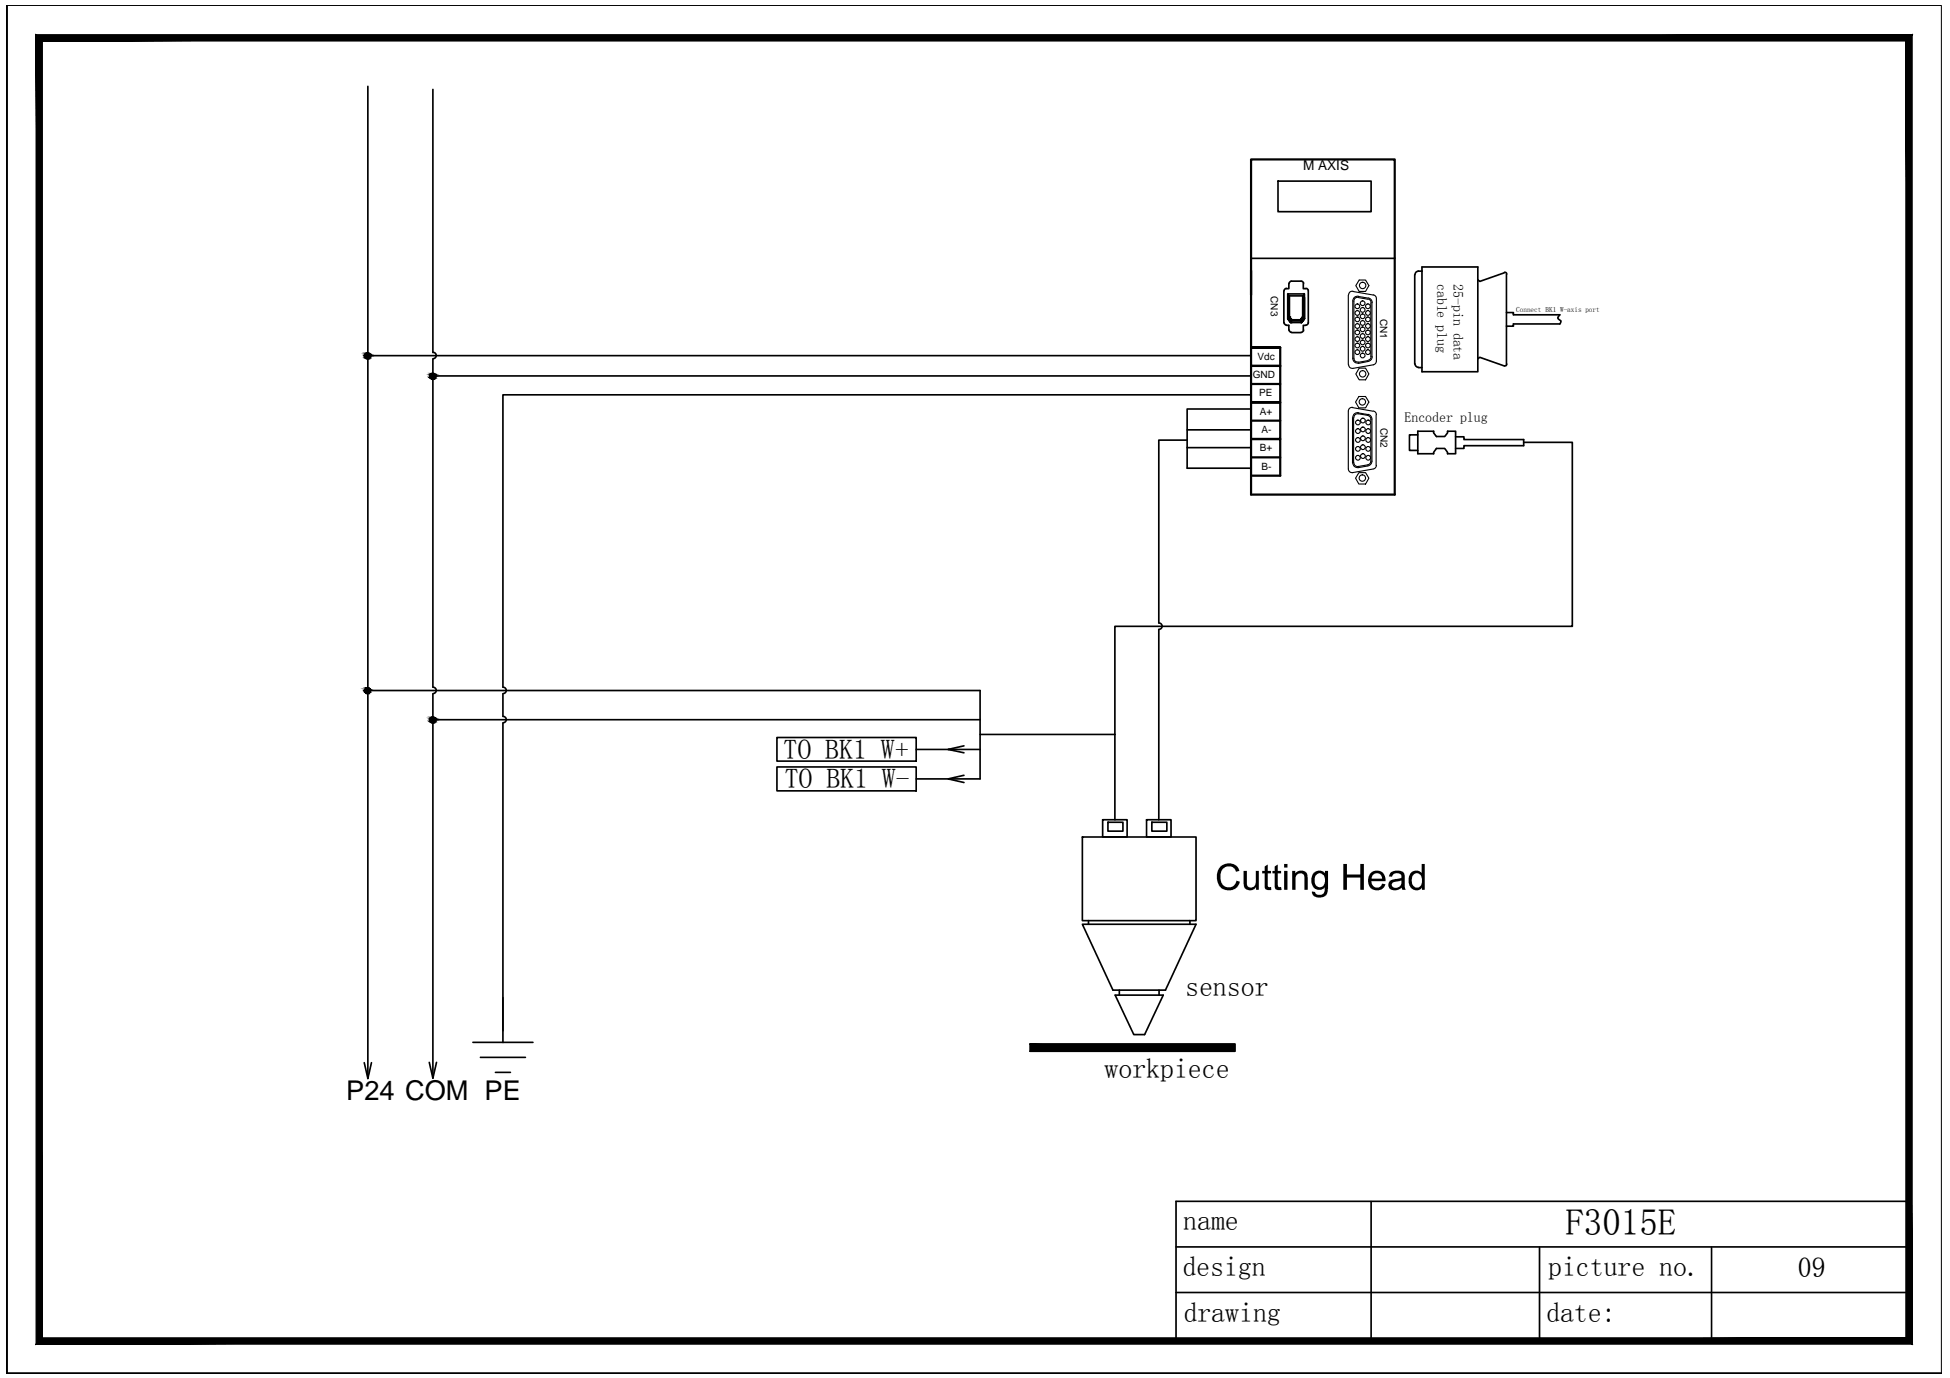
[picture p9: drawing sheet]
<svg xmlns="http://www.w3.org/2000/svg" width="297mm" height="210mm" viewBox="0 0 297 210" stroke-linecap="round" stroke-linejoin="round" font-family="sans-serif">
<!-- layer: 0 -->
<path d="M1 .8h294.7v208.4h-294.7z" fill="none" stroke="#000" stroke-width=".15"/>
<!-- layer: TEL_TITLE -->
<path d="M1 .8v208.4h294.7" fill="none" stroke="#000" stroke-width=".25"/>
<path d="M6.5 203.8l-1 1 284.8-1zM5.5 204.8l284.8-1 1 1zM290.3 6.3v197.5l1 1zM290.3 6.3l1-1v199.5zM6.5 6.3h283.8l1-1zM5.5 5.3h285.8l-284.8 1zM5.5 5.3l1 198.5v-197.5zM5.5 5.3l1 198.5-1 1z" fill="#000" stroke="#000" stroke-width=".15"/>
<!-- layer: 0 -->
<g fill="none" stroke="#000" stroke-width=".25">
<path d="M56 13.2v151.1M65.9 13.6v40.1M190.6 39.4h21.9M194.7 27.6h14.2v4.6h-14.2zM56 54.2h134.6M65.9 54.7l.1 50a.49 .49 0 0 1 .4 .5 .49 .49 0 0 1-.4 .4M65.9 57.3h124.7M66 53.7a.49 .49 0 0 1 .4 .5 .49 .49 0 0 1-.4 .4M195.6 44.3v4.9M195.6 49.2l.2 .3h.2M195.9 49.6h.4v.7M196 43.9l-.3 .2-.1 .2"/>
<path d="M196.2 44.8h2.5M196.3 43.2v.8h-.4M196.4 50.3l.1 .3h.2M196.4 45.1h2.1M196.7 50.7h1.5M196.7 42.8h1.5M196.7 42.8l-.3 .2v.2M198.2 42.8l.3 .2 .1 .2M198.5 43.2v.8h.4M198.6 50.3l-.1 .1-.3 .2M198.9 49.6h-.4v.7M198.9 43.9l.3 .2 .1 .2"/>
<path d="M199.3 44.3v4.9l-.1 .1-.3 .2M180.8 67h-4.3v27.9M180.8 65.5h9.8M180.8 68.2h9.8M190.6 60.1h-114v44.6a.49 .49 0 0 1 .5 .5 .49 .49 0 0 1-.5 .4M190.6 62.3h-9.8v9h9.8M232.1 67.4h7.4v28h-69.7v16.5M232.1 67v.9M176.5 95.9v29M176.5 94.9a.49 .49 0 0 1 .5 .5 .49 .49 0 0 1-.5 .5M56 105.2h93.3v13.4h-9.7M65.9 105.7v58.5"/>
<path d="M65.9 109.6h83.4M76.6 105.7v3.4a.49 .49 0 0 1 .5 .5 .49 .49 0 0 1-.5 .5M76.6 110.1v48.7M118.3 112.3h21.3v3.6h-21.3zM118.3 116.8h21.3v3.7h-21.3zM139.6 114.2h9.7M146.8 118.1l-2.4 .5 2.4 .6M146.8 113.6l-2.4 .6 2.4 .5M149.3 111.9h20.5M169.8 111.9v13M168 124.9h3.7v2.6h-3.7zM168.8 125.3h2.3v1.3h-2.3z"/>
<path d="M174.7 124.9h3.7v2.6h-3.7zM175.5 125.3h2.2v1.3h-2.2zM72 158.8h9.2M55.5 161.9l.5 2.4 .6-2.4M65.4 161.8l.5 2.4 .6-2.4M73.2 161.1h6.8M75.5 163.4h2.3M179.1 189.9h111.2M179.1 196.9h111.2M208.9 183v20.9M234.5 190v13.9M260.7 190v13.9"/>
<path d="M290.3 183h-111.2v20.8"/>
</g>
<path d="M190.6 24.3h21.9v51h-21.9zM190.6 58.5h4.4v2.8h-4.4h4.4v2.8M190.6 41.2v3.7M195 52.9h-4.4h4.4v2.8h-4.4h4.4v2.8M190.6 64.1h4.4v2.8h-4.4h4.4v5.6h-4.4M190.6 69.7h4.4" fill="none" stroke="#000" stroke-width=".34"/>
<!-- layer: AM_0 -->
<path d="M196.2 44.8v3.7M196.4 45.1v3.2M196.6 49.1l-.4-.6 .4 .6h1.6l.5-.6-.5 .6M196.8 48.8l-.4-.5 .4 .5h1.3l.4-.5-.4 .5M198.5 45.1v3.2v-2.7M198.5 48.3l-.4 .5 .4-.5M198.7 44.8v3.7v-3.2M198.7 48.5l-.5 .6 .5-.6" fill="none" stroke="#000" stroke-width=".34"/>
<g fill="#000">
<circle cx="196.2" cy="48.5" r=".17"/>
<circle cx="196.4" cy="48.3" r=".17"/>
<circle cx="196.6" cy="49.1" r=".17"/>
<circle cx="196.8" cy="48.8" r=".17"/>
</g>
<!-- layer: 0 -->
<g fill="none" stroke="#000" stroke-width=".17">
<path d="M205.4 44.9v10.7M205.4 55.5l.2 .5 .5 .1M206.1 54.6a.74 .74 0 0 0 .8 .7M206.1 45.9v8.7M206.1 44.4l3.1 .5M206.1 44.4l-.5 .1-.2 .4M206.2 54.6l.2 .4 .5 .1M206.2 45.9v8.7M206.9 45.3l-.5 .1-.2 .5M206.9 45.2l1.5 .2M206.9 45.3l1.5 .3M206.9 45.1a.74 .74 0 0 0-.8 .8"/>
<path d="M207 42.7h1l.5 .8-.5 .9h-1l-.5-.9zM207 56.1h1l.5 .9-.5 .9h-1l-.5-.9zM208.4 54.9l-1.5 .3M208.4 45.5l.4 .3 .1 .3M208.4 55.1l-1.5 .3M208.4 45.4a.74 .74 0 0 1 .6 .7M208.8 46.1v8.2M208.9 54.3l-.3 .5-.2 .1M209 46.1v8.2M209 54.3a.74 .74 0 0 1-.6 .8M209.2 44.9l.4 .3 .1 .3M209.7 45.5v9.5"/>
<path d="M209.7 55l-.3 .5-.2 .1-3.1 .5M205.4 62.6v8.8l.2 .5 .5 .1M206 63.6v6.9M206 62.1l3.2 .5M206.1 62.1l-.5 .1-.2 .4M206.1 70.5a.74 .74 0 0 0 .8 .7M206.2 63.6v6.9M206.2 70.5l.2 .4 .5 .2M206.9 63l1.4 .3 .5 .3v6.7M206.9 63l-.5 .2-.2 .4M206.9 62.9l1.5 .2M206.9 62.9a.74 .74 0 0 0-.8 .7"/>
<path d="M207 60.4h1l.5 .8-.5 .9h-1l-.5-.9zM207 72h1l.5 .8-.5 .9h-1l-.5-.9zM208.4 71l-1.5 .2M208.4 63.1a.74 .74 0 0 1 .6 .7v6.5M208.8 70.2l-.2 .5-.3 .1-1.4 .3M209 70.2a.74 .74 0 0 1-.6 .8M209.2 71.4l-3.2 .6M209.2 62.6l.4 .3 .1 .3M209.6 63.2v7.7M209.7 70.9l-.3 .4-.2 .1"/>
<circle cx="206.8" cy="53.6" r=".36"/>
<circle cx="206.8" cy="51.7" r=".36"/>
<circle cx="206.8" cy="46.7" r=".36"/>
<circle cx="206.8" cy="52.6" r=".36"/>
<circle cx="206.8" cy="48.6" r=".36"/>
<circle cx="206.8" cy="47.7" r=".36"/>
<circle cx="206.8" cy="50.6" r=".36"/>
<circle cx="206.8" cy="49.7" r=".36"/>
<circle cx="207.6" cy="54.2" r=".36"/>
<circle cx="207.6" cy="53.1" r=".36"/>
<circle cx="207.6" cy="52.2" r=".36"/>
<circle cx="207.6" cy="49.2" r=".36"/>
<circle cx="207.6" cy="48.2" r=".36"/>
<circle cx="207.6" cy="47.2" r=".36"/>
<circle cx="207.6" cy="51.2" r=".36"/>
<circle cx="207.6" cy="50.2" r=".36"/>
<circle cx="207.6" cy="46.2" r=".36"/>
<circle cx="207.6" cy="43.5" r=".49"/>
<circle cx="207.6" cy="56.9" r=".49"/>
<circle cx="208.4" cy="51.7" r=".36"/>
<circle cx="208.4" cy="52.6" r=".36"/>
<circle cx="208.4" cy="50.6" r=".36"/>
<circle cx="208.4" cy="49.7" r=".36"/>
<circle cx="208.4" cy="48.6" r=".36"/>
<circle cx="208.4" cy="46.7" r=".36"/>
<circle cx="208.4" cy="53.6" r=".36"/>
<circle cx="208.4" cy="47.7" r=".36"/>
<circle cx="206.8" cy="64.4" r=".36"/>
<circle cx="206.8" cy="67" r=".36"/>
<circle cx="206.8" cy="65.7" r=".36"/>
<circle cx="206.8" cy="69.7" r=".36"/>
<circle cx="206.8" cy="68.4" r=".36"/>
<circle cx="207.5" cy="72.8" r=".49"/>
<circle cx="207.5" cy="61.2" r=".49"/>
<circle cx="207.6" cy="64.1" r=".36"/>
<circle cx="207.6" cy="66.8" r=".36"/>
<circle cx="207.6" cy="65.4" r=".36"/>
<circle cx="207.6" cy="68.1" r=".36"/>
<circle cx="207.6" cy="69.5" r=".36"/>
<circle cx="208.4" cy="68.4" r=".36"/>
<circle cx="208.4" cy="69.7" r=".36"/>
<circle cx="208.4" cy="64.4" r=".36"/>
<circle cx="208.4" cy="67" r=".36"/>
<circle cx="208.4" cy="65.7" r=".36"/>
</g>
<g fill="#000" stroke="#000" stroke-width=".15">
<path d="M55.7 53.8l.3-.1 .2 .1zM65.7 56.9l.2-.1 .3 .1zM55.7 104.8h.5zM65.7 109.2h.2h.3z"/>
<path d="M55.6 54l-.1 .2h1zM55.6 54h.8l.1 .2z"/>
<path d="M55.6 54h.8l-.7-.2zM55.7 53.8h.5l.2 .2z"/>
<path d="M55.5 54.2l.1 .3h.4zM55.5 54.2h.5v.3z"/>
<path d="M55.7 54.6h.3v.1zM56 54.6v.1l.2-.1z"/>
<path d="M55.6 54.5l.1 .1h.3zM55.6 54.5h.4v.1z"/>
<path d="M56 54.2v.3h.4zM56 54.2h.5l-.1 .3z"/>
<path d="M56 54.5v.1h.2zM56 54.5h.4l-.2 .1z"/>
<path d="M65.5 57.1l-.1 .2h1zM65.5 57.1h.9v.2z"/>
<path d="M65.5 57.1h.9l-.7-.2zM65.7 56.9h.5l.2 .2z"/>
<path d="M65.4 57.3l.1 .3h.4zM65.4 57.3h.5v.3z"/>
<path d="M65.7 57.7h.2v.1zM65.9 57.7v.1l.3-.1z"/>
<path d="M65.5 57.6l.2 .1h.2zM65.5 57.6h.4v.1z"/>
<path d="M65.9 57.3v.3h.5zM65.9 57.3h.5v.3z"/>
<path d="M65.9 57.6v.1h.3zM65.9 57.6h.5l-.2 .1z"/>
<path d="M55.6 105l-.1 .2h1zM55.6 105h.8l.1 .2z"/>
<path d="M55.7 104.8l-.1 .2h.8zM55.7 104.8h.5l.2 .2z"/>
<path d="M55.5 105.2l.1 .2h.4zM55.5 105.2h.5v.2z"/>
<path d="M55.7 105.6l.3 .1zM56 105.6h.2z"/>
<path d="M55.6 105.4l.1 .2h.3zM55.6 105.4h.4v.2z"/>
<path d="M56 105.2v.2h.4zM56 105.2h.5l-.1 .2z"/>
<path d="M56 105.4v.2h.2zM56 105.4h.4l-.2 .2z"/>
<path d="M65.5 109.4l-.1 .3h1zM65.5 109.4h.9v.3z"/>
<path d="M65.5 109.4h.9l-.7-.2zM65.7 109.2h.5l.2 .2z"/>
<path d="M65.4 109.7l.1 .2h.4zM65.4 109.7h.5v.2z"/>
<path d="M65.7 110.1h.2v.1zM65.9 110.1v.1l.3-.1z"/>
<path d="M65.5 109.9l.2 .2h.2zM65.5 109.9h.4v.2z"/>
<path d="M65.9 109.7v.2h.5zM65.9 109.7h.5v.2z"/>
<path d="M65.9 109.9v.2h.3zM65.9 109.9h.5l-.2 .2z"/>
</g>
<path d="M164.9 127.5h17.3v12.7h-17.3zM156.9 159h31.2v1.1h-31.2M164.9 140.8h17.3l-4.7 10h-8zM165.8 140.2v.6M169.9 151.6h7.3l-2.8 6h-1.7zM170.5 150.8v.8M176.6 150.8v.8M181.3 140.2v.6" fill="none" stroke="#000" stroke-width=".25"/>
<path d="M156.9 159v1.1h31.2zM156.9 159h31.2v1.1z" fill="#000" stroke="#000" stroke-width=".15"/>
<g fill="#000">
<path d="M185.8 132.1l.4-.3 .5-.2h1.2l.5 .3 .4 .7-.6 .1a1.2 1.2 0 0 0-1.3-.7 1.2 1.2 0 0 0-1 1.3l.1 1.1 .5 .6 .4 .2h.6l.3-.2 .4-.4 .1-.5 .6 .2-.1 .4-.6 .6-.5 .3h-1l-.7-.3-.5-.7-.1-.7v-.9zM189.4 132.7h.5v1.6a.71 .71 0 0 0 .7 .9 .71 .71 0 0 0 .7-.9v-1.6h.5v2.8h-.5v-.4l-.5 .5h-.6a.89 .89 0 0 1-.8-1.1zM192.6 132l.5-.3v1h.5v.3h-.5v1.7a.33 .33 0 0 0 .1 .4 .33 .33 0 0 0 .4 0l.1 .4-.2 .1a.68 .68 0 0 1-.7-.2 .68 .68 0 0 1-.2-.7v-1.7h-.3v-.3h.3zM194.2 132l.4-.3v1h.5v.3h-.5v1.8l.2 .3h.3l.1 .4-.1 .1a.68 .68 0 0 1-.8-.2 .68 .68 0 0 1-.1-.7v-1.7h-.4v-.3h.4zM196.8 132.7h.5v.4l.5-.4h.8a1.01 1.01 0 0 1 .6 1.1v1.7h-.5v-1.7a.69 .69 0 0 0-.7-.8 .69 .69 0 0 0-.7 .8v1.7h-.5zM204.6 131.6h.6v1.6h2v-1.6h.6v3.9h-.6v-1.8h-2v1.8h-.6z"/>
<path d="M195.6 131.6h.5v.6h-.5zM195.6 132.7h.5v2.8h-.5z"/>
<path d="M200.1 133l.7-.4 .6 .1 .4 .3v-.3h.5v2.7l-.1 .7-.3 .3-.4 .3h-.8l-.3-.1a.77 .77 0 0 1-.6-.8l.5 .1a.78 .78 0 0 0 1.2 .2l.3-.4v-.5l-.4 .3h-.6a1.56 1.56 0 0 1-.9-2.2zM200.4 133.3l-.1 .4v.8a.78 .78 0 0 0 .9 .6 .78 .78 0 0 0 .6-1v-.4a.78 .78 0 0 0-.6-.6 .78 .78 0 0 0-.8 .2z"/>
<path d="M208.8 133l.7-.4 .8 .1 .5 .5 .3 .6v.4h-2.2v.3a.83 .83 0 0 0 .8 .7 .83 .83 0 0 0 .9-.6l.4 .1v.1l-.2 .4-.5 .3-.8 .1-.6-.2-.3-.4-.2-.6 .1-.9zM209.2 133.2l-.1 .1-.2 .5h1.7l-.1-.1a.8 .8 0 0 0-1.3-.5z"/>
<path d="M211.7 133l.5-.3h1.1a.83 .83 0 0 1 .7 1v1.5l.2 .3h-.6l-.1-.3-.5 .3-.9 .1a.85 .85 0 0 1-.6-1 .85 .85 0 0 1 1-.7l.5-.1a.39 .39 0 0 0 .4-.1 .39 .39 0 0 0 0-.4l-.4-.3a.66 .66 0 0 0-1 .5h-.4zM212.2 134.4a.51 .51 0 0 0 0 .7 .51 .51 0 0 0 .6 .1 .74 .74 0 0 0 .7-.9v-.2z"/>
<path d="M214.9 133l.6-.4a1.06 1.06 0 0 1 1.1 .4v-1.4h.4v3.9h-.4v-.3l-.5 .4h-.5l-.4-.1-.5-.7-.1-1.1zM215.4 133.1l-.3 .6-.1 .6 .2 .4a.75 .75 0 0 0 .8 .5 .75 .75 0 0 0 .6-.8l-.1-.8a.71 .71 0 0 0-1.1-.5z"/>
</g>
<g fill="none" stroke="#000" stroke-width=".25">
<path d="M215.5 41.9v13.5M215.5 55.4l.3 .5 .3 .1M216.1 41.3h.5M216.1 56h.5M216.1 41.3l-.5 .3-.1 .2M216.6 41.3v15.3h8.5v-2M216.6 41.3v-.6h8.5v13.9M225.1 54.6l.3-.2 3.7 1.3M229.1 41.6l-3.7 1.3-.3-.3M229.1 41.5a.28 .28 0 0 1 .4 .2M229.5 47.6h1v.3h7.1l-.2 .3a.29 .29 0 0 0 .1 .5l.1 .1a.32 .32 0 0 1 0 .5h-7.1v.4h-1M229.5 41.8v13.7"/>
<path d="M229.5 55.5a.28 .28 0 0 1-.4 .2M216 66.2h-1.3v2.4h1.3M216 65.7h2.4v.2l.4 .6h1.3l.4-.6v-.2h1.2v3.4h-1.2v-.2l-.4-.6h-1.3l-.4 .6v.2h-2.4zM221.7 66.5h1.3v.5h9.1M232.1 67.9h-9.1v.4h-1.3"/>
</g>
<text font-size="5.6" x="238.5" y="188.1">F3015E</text>
<g font-size="4.2">
<text x="119.4" y="115.6">TO BK1 W+</text>
<text x="119.5" y="120.1">TO BK1 W-</text>
<text x="180.5" y="151.7">sensor</text>
<text x="168.3" y="164.3">workpiece</text>
<text x="180.2" y="187.4">name</text>
<text x="180.1" y="194.4">design</text>
<text x="235.8" y="194.3">picture no.</text>
<text x="273.9" y="194.5">09</text>
<text x="180.3" y="201.3">drawing</text>
<text x="235.5" y="201.3">date:</text>
</g>
<text font-size="4.1" x="52.7" y="167.5">P24 COM PE</text>
<g font-size="2.1">
<text x="198.5" y="25.9">M AXIS</text>
<text x="218.9" y="43.2" transform="rotate(90 218.9 43.2)">cable plug</text>
<text x="221.4" y="43.3" transform="rotate(90 221.4 43.3)">25-pin data</text>
<text x="213.9" y="64.3">Encoder plug</text>
</g>
<g font-size="1.5">
<text x="193.6" y="45.1" transform="rotate(90 193.6 45.1)">CN3</text>
<text x="210.3" y="48.5" transform="rotate(90 210.3 48.5)">CN1</text>
<text x="190.8" y="57.6">GND</text>
<text x="191.5" y="54.8">Vdc</text>
<text x="191.8" y="60.4">PE</text>
<text x="191.9" y="63.2">A+</text>
<text x="192.1" y="65.9">A-</text>
<text x="210.3" y="65.2" transform="rotate(90 210.3 65.2)">CN2</text>
<text x="191.9" y="68.7">B+</text>
<text x="192.1" y="71.5">B-</text>
</g>
<text font-size="1.1" x="231" y="47.5">Connect BK1 W-axis port</text>
</svg>
